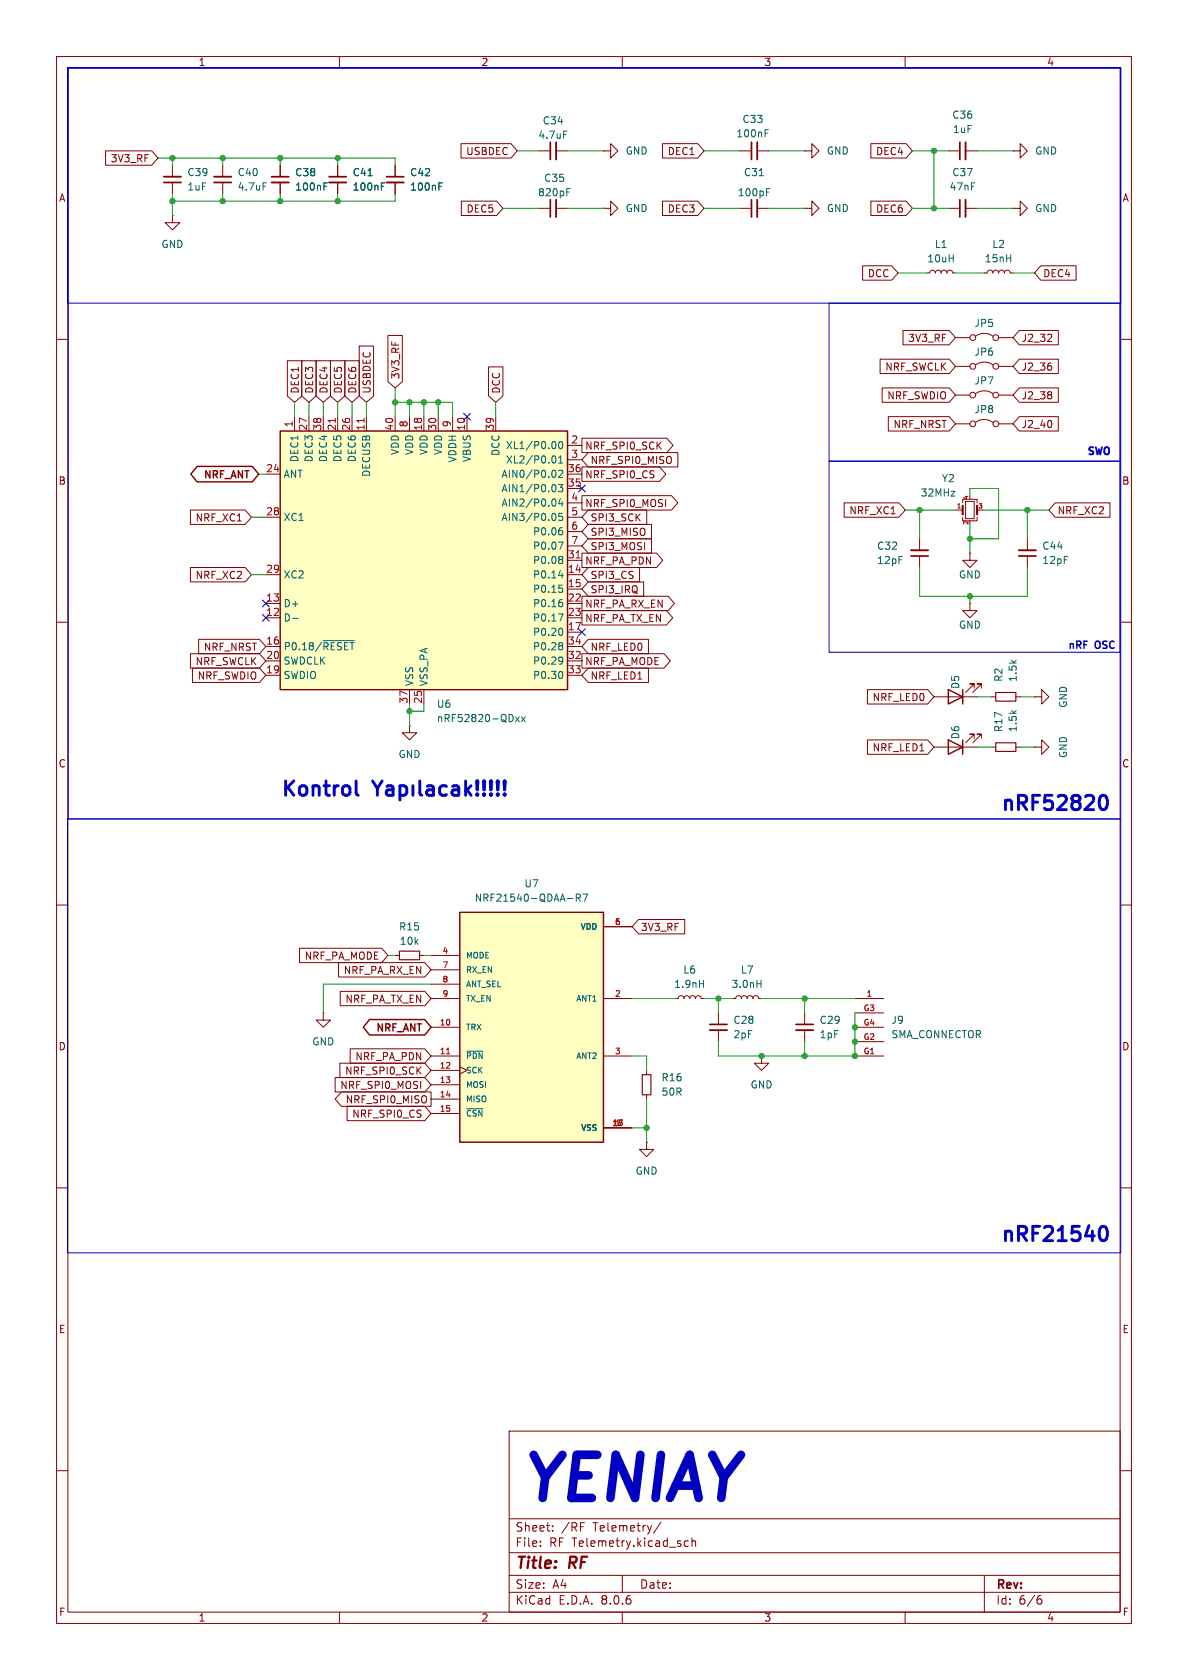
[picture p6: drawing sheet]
<svg xmlns="http://www.w3.org/2000/svg" width="210mm" height="297mm" viewBox="0 0 210 297" stroke-linecap="round" stroke-linejoin="round" font-family="sans-serif">
<g fill="none" stroke="#840000" stroke-width=".18">
<path d="M10 10h190v277h-190zM12 12h186v273h-186zM60 10v2M110 10v2M160 10v2M30.5 38.1v1.3h1.2l-1.2 1.2-1.3-1.2h1.3M30.5 38.1h.1M30.5 29.2v2M30.5 32.3v2M95.2 26.7h2.1M95.2 36.8h2.1M98.3 26.7h2"/>
<path d="M98.3 36.8h2M167.6 26.7h2.1M170.7 26.7h2M10 60h2M198 60h2M10 110h2M198 110h2M72.4 128.3v1.2h1.3l-1.3 1.3-1.3-1.3h1.3M72.4 128.3h.1M175.3 132.1h.7M179.6 132.1h.7M182.9 132.1h1.2v-1.3l1.3 1.3-1.3 1.3v-1.3"/>
<path d="M182.9 132.1h.1M10 160h2M198 160h2M134.6 186.7v1.3h1.3l-1.3 1.2-1.3-1.2h1.3M134.6 186.7h.1M10 210h2M198 210h2M10 260h2M90 253h108v32h-108zM198 260h2M90 278.5h108M90 274.5h108"/>
<path d="M90 268.5h108M95.5 273.2v.2M95.5 272.5v.1M110 278.5v3M121.7 272.5l-.4-.1-.3 .3v.4l.1 .2h.6M122.3 272.5l.2-.1 .4 .1 .1 .9M122.3 271.9v1.5M174 278.5v6.5M60 285v2M90 281.5h108M110 285v2M160 285v2"/>
<path d="M183.6 282.7h.3l.3 .2-.1 .5-.5 .2M184 282.1l-.4 .1"/>
</g>
<path d="M176 131.3h3.6v1.5h-3.6z" fill="none" stroke="#840000" stroke-width=".2"/>
<path d="M29 31.2h3M98.3 25.1v3.1M98.3 35.3v3.1M170.7 25.1v3.1" fill="none" stroke="#840000" stroke-width=".33"/>
<path d="M29 32.3h3M97.3 25.1v3.1M97.3 35.3v3.1M169.7 25.1v3.1" fill="none" stroke="#840000" stroke-width=".3"/>
<path d="M99.6 23.2h.6M100.2 33.9h.4M100.2 33.3h.6" fill="none" stroke="#006464" stroke-width=".18"/>
<path d="M49.5 76.2h50.8v45.7h-50.8z" fill="#ffffc2"/>
<path d="M49.5 76.2h50.8v45.7h-50.8z" fill="none" stroke="#840000" stroke-width=".25"/>
<g fill="none" stroke="#840000" stroke-width=".18">
<path d="M39.4 29.2v2M39.4 32.3v2M49.5 29.2v2M49.5 32.3v2M59.7 29.2v2M59.7 32.3v2M69.8 29.2v2M69.8 32.3v2M106.7 26.7h1.2v-1.3l1.3 1.3-1.3 1.2v-1.2M106.7 26.7h.1M106.7 36.8h1.2v-1.2l1.3 1.2-1.3 1.3v-1.3M106.7 36.8h.1"/>
<path d="M130.8 36.8h2M133.9 36.8h2M142.2 26.7h1.3v-1.3l1.3 1.3-1.3 1.2v-1.2M142.2 26.7h.1M142.2 36.8h1.3v-1.2l1.3 1.2-1.3 1.3v-1.3M142.2 36.8h.1M52.1 73.7v2.5M54.6 73.7v2.5M57.1 73.7v2.5M59.7 73.7v2.5M62.2 73.7v2.5M64.8 73.7v2.5"/>
<path d="M69.8 73.7v2.5M72.4 73.7v2.5M74.9 73.7v2.5M77.5 73.7v2.5M80 73.7v2.5M82.5 73.7v2.5M87.6 73.7v2.5M100.3 78.7h2.6M47 83.8h2.5M47 91.4h2.5M100.3 83.8h2.6M100.3 91.4h2.6"/>
<path d="M100.3 81.3h2.6M100.3 99.1h2.6M100.3 86.4h2.6M100.3 88.9h2.6M100.3 94h2.6M100.3 96.5h2.6M47 109.2h2.5M47 106.7h2.5M47 101.6h2.5M47 114.3h2.5M47 119.4h2.5M47 116.8h2.5"/>
<path d="M100.3 109.2h2.6M100.3 106.7h2.6M100.3 101.6h2.6M100.3 104.1h2.6M100.3 114.3h2.6M100.3 111.8h2.6M100.3 119.4h2.6M100.3 116.8h2.6M72.4 121.9v2.6M74.9 121.9v2.6M69.8 168.9h.8M74.2 168.9h.7"/>
</g>
<path d="M59.3 74v.7M64.4 74v.7M101.8 98.6h.8" fill="none" stroke="#a90000" stroke-width=".18"/>
<g fill="none" stroke="#006464" stroke-width=".18">
<path d="M46.5 32.3h.6M57.3 32.9h.4M57.3 32.3h.6M65.1 31.1h.7M67.4 32.9h.4M67.4 32.3h.6M77.6 32.9h.4M77.6 32.3h.6M134.2 31.1h.8M135.5 33.9h.4M135.5 33.3h.6M98.1 78.2l.2 .3-.2 .7"/>
<path d="M98.9 78.2l.2-.2a.68 .68 0 0 1 .4 .7 .68 .68 0 0 1-.4 .6l-.2-.1-.1-.4zM97.8 80.6a.68 .68 0 0 1 .5 .6 .68 .68 0 0 1-.5 .7M98.1 83.2l.2 .4-.2 .7M98.1 90.8l.2 .4-.2 .8M98.1 85.8l.2 .4-.2 .6M98.1 88.3l.2 .4-.2 .7M98.7 85.7h.8l-.4 .5 .3 .1v.5l-.2 .1-.5-.1M98.7 95.8h.8l-.5 1.3M98.8 83.3l.4-.2 .3 .4-.8 .9h.8M98.8 81.9h.7M98.8 81l.3-.4v1.3M99.1 88.1l-.3 1h.7"/>
<path d="M99.1 93.3h.3M99.2 93.8l.3 .2v.3l-.3 .3M99.2 98.4l.3 .2-.3 .3 .3 .3v.2l-.3 .2M99.4 88.6v.9M99.4 90.7h-.6v.7l.1-.2 .5 .1 .1 .2-.1 .4-.2 .1-.4-.1M51.7 109.3h1M57.1 113.3h5.5M98.7 108.5h.8l-.5 1.3M98.8 101.8h.7M98.8 103.4h.6M99.1 106h.3M99.2 111.1a.79 .79 0 0 1 0 1.2"/>
<path d="M99.2 118.7a.79 .79 0 0 1 0 1.3M99.2 103.9l.3 .3v.3l-.3 .2M99.2 106.5l.3 .2v.3l-.3 .3M99.2 113.6l.3 .3-.3 .3 .3 .2v.2l-.3 .3M99.2 116.1l.2 .2a1.03 1.03 0 0 1-.2 1.1M99.4 101.3v.9M99.5 116.7l-.3 .2M91.1 126.7l.7 .9M91.8 126.7l-.7 .9M92.2 126.7l.6 .9M92.8 126.7l-.6 .9"/>
</g>
<path d="M37.8 31.2h3.1M48 32.3h3.1M58.2 32.3h3M68.3 32.3h3.1M133.9 35.3v3.1" fill="none" stroke="#840000" stroke-width=".33"/>
<path d="M37.8 32.3h3.1M48 31.2h3.1M58.2 31.2h3M68.3 31.2h3.1M132.8 35.3v3.1" fill="none" stroke="#840000" stroke-width=".3"/>
<path d="M70.6 168.1h3.6v1.6h-3.6z" fill="none" stroke="#840000" stroke-width=".2"/>
<path d="M81.3 161.3h25.4v40.6h-25.4z" fill="#ffffc2"/>
<path d="M34.9 82.5h9.7l1.1 1.3-1.1 1.4h-9.7l-1.2-1.4zM167.6 121.9l2.6 1.3-2.6 1.3zM167.6 130.8l2.6 1.3-2.6 1.3zM170.2 121.9v2.6M170.2 130.8v2.6M81.3 161.3h25.4v40.6h-25.4zM65.3 180.2h9.8l1.1 1.4-1.1 1.4h-9.8l-1.1-1.4z" fill="none" stroke="#840000" stroke-width=".25"/>
<g fill="none" stroke="#840000" stroke-width=".18">
<path d="M18.7 26.7h8.1l1.1 1.2-1.1 1.3h-8.1zM49.5 29.2v2M49.5 32.3v2M59.7 29.2v2M59.7 32.3v2M69.8 29.2v2M69.8 32.3v2M81.5 25.4h8.8l1.1 1.3-1.1 1.2h-8.8zM81.6 35.6h6.2l1.1 1.2-1.1 1.3h-6.2zM117.1 25.4h6.2l1.2 1.3-1.2 1.2h-6.2zM117.1 35.6h6.2l1.2 1.2-1.2 1.3h-6.2zM130.8 26.7h2"/>
<path d="M133.9 26.7h2M153.9 25.4h6.3l1.1 1.3-1.1 1.2h-6.3zM153.9 35.6h6.3l1.1 1.2-1.1 1.3h-6.3zM167.6 36.8h2.1M170.7 36.8h2M179.1 36.8h1.2v-1.2l1.3 1.2-1.3 1.3v-1.3M179.1 36.8h.1M179.1 26.7h1.2v-1.3l1.3 1.3-1.3 1.2v-1.2M179.1 26.7h.1M68.6 59.3h2.5v8.2l-1.3 1.1-1.2-1.1zM152.5 47h5.1l1.1 1.3-1.1 1.2h-5.1zM159.6 58.4h8.2l1.1 1.3-1.1 1.3h-8.2z"/>
<path d="M163.8 48.3h.5l.2-.4 .3-.1 .4 .1 .2 .4 .1-.4 .4-.1 .3 .1 .2 .4 .1-.4 .4-.1 .3 .1 .2 .4 .1-.4 .4-.1 .4 .1 .1 .4h.5M168.9 59.7h2.5M172.5 59.4a2.54 2.54 0 0 1 3 0M174 48.3h.5l.1-.4 .4-.1 .4 .1 .1 .4 .2-.4 .3-.1 .4 .1 .1 .4 .2-.4 .3-.1 .4 .1 .1 .4 .2-.4 .4-.1 .3 .1 .2 .4h.5M176.5 59.7h2.6M180.2 58.4h6.9v2.6h-6.9l-1.1-1.3zM184 47h6.2v2.5h-6.2l-1.1-1.2zM185.8 59.2l.1 .1v.3l-.8 .8h.8M50.8 63.8h2.5v6.2l-1.2 1.1-1.3-1.1zM53.3 63.8h2.6v6.2l-1.3 1.1-1.3-1.1zM55.9 63.8h2.5v6.2l-1.3 1.1-1.2-1.1zM58.4 63.8h2.6v6.2l-1.3 1.1-1.3-1.1z"/>
<path d="M61 63.8h2.5v6.2l-1.3 1.1-1.2-1.1zM63.5 61.2h2.5v8.8l-1.2 1.1-1.3-1.1zM86.4 64.9h2.5v5.1l-1.3 1.1-1.2-1.1zM102.9 77.5h15l1.1 1.2-1.1 1.3h-15zM155.6 63.5h12.2l1.1 1.3-1.1 1.2h-12.2zM155.9 68.6h11.9l1.1 1.3-1.1 1.2h-11.9zM157 73.7h10.8l1.1 1.2-1.1 1.3h-10.8zM168.9 69.9h2.5M168.9 74.9h2.5M168.9 64.8h2.5M172.5 69.6a2.54 2.54 0 0 1 3 0M172.5 74.7a2.54 2.54 0 0 1 3 0"/>
<path d="M172.5 64.5a2.54 2.54 0 0 1 3 0M176.5 69.9h2.6M176.5 74.9h2.6M176.5 64.8h2.6M180.2 63.5h6.9v2.5h-6.9l-1.1-1.2zM180.2 68.6h6.9v2.5h-6.9l-1.1-1.2zM180.2 73.7h6.9v2.5h-6.9l-1.1-1.3zM185.9 64.8v.5M185.9 69.4v.3M185.9 69.9v.5M185.9 74.6v.8M33.7 90.2h9.6l1.1 1.2-1.1 1.3h-9.6z"/>
<path d="M102.9 87.6h15.8l1.1 1.3-1.1 1.3h-15.8zM102.9 97.8h13.2l1.1 1.3-1.1 1.2h-13.2zM102.9 82.5h13.7l1.1 1.3-1.1 1.3h-13.7zM104 80h15.8v2.6h-15.8l-1.1-1.3zM104 92.7h11.2v2.6h-11.2l-1.1-1.3zM104 95.2h11.2v2.6h-11.2l-1.1-1.3zM104 90.2h10.3v2.5h-10.3l-1.1-1.3zM149.2 88.9h9.7l1.1 1.3-1.1 1.2h-9.7zM162.6 95.3v2M162.6 98.3v2M168.9 90.2h1.3M170.2 91.4v.7h2.5v-.7"/>
<path d="M170.2 88.9v-.6h2.5v.6M170.7 88.6h1.5v3.1h-1.5zM171.4 97.8v1.3h1.3l-1.3 1.2-1.2-1.2h1.2M171.4 97.8h.1M172.7 90.2h1.3M181.6 95.3v2M181.6 98.3v2M186.5 88.9h9.7v2.5h-9.7l-1.1-1.2zM33.7 115.6h12.2l1.1 1.2-1.1 1.3h-12.2zM33.7 100.3h9.6l1.1 1.3-1.1 1.3h-9.6zM34 118.1h11.9l1.1 1.3-1.1 1.3h-11.9zM35.1 113h10.8l1.1 1.3-1.1 1.3h-10.8z"/>
<path d="M102.9 115.6h14.5l1.1 1.2-1.1 1.3h-14.5zM102.9 105.4h15.2l1.1 1.3-1.1 1.3h-15.2zM102.9 107.9h14.9l1.1 1.3-1.1 1.3h-14.9zM104 118.1h10.6v2.6h-10.6l-1.1-1.3zM104 100.3h9.1v2.6h-9.1l-1.1-1.3zM104 113h10.6v2.6h-10.6l-1.1-1.3zM104 102.9h9.8v2.5h-9.8l-1.1-1.3zM171.4 106.7v1.3h1.3l-1.3 1.2-1.2-1.2h1.2M171.4 106.7h.1M153.3 121.9h10.7l1.1 1.3-1.1 1.3h-10.7zM153.3 130.8h10.7l1.1 1.3-1.1 1.3h-10.7zM165.1 123.2h7.6"/>
<path d="M165.1 132.1h7.6M172.2 121.7v-.8h-.8h.8l-1.5 1.5M172.2 130.6v-.8h-.8h.8l-1.5 1.5M173.5 121.7v-.8h-.8h.8l-1.5 1.5M173.5 130.6v-.8h-.8h.8l-1.5 1.5M175.3 123.2h.7M179.6 123.2h.7M182.9 123.2h1.2v-1.3l1.3 1.3-1.3 1.3v-1.3M182.9 123.2h.1M53 167.6h14.5l1.1 1.3-1.1 1.3h-14.5zM57.1 179.1v1.2h1.3l-1.3 1.3-1.2-1.3h1.2M57.1 179.1h.1"/>
<path d="M59.8 170.2h15.3l1.1 1.3-1.1 1.2h-15.3zM60.1 175.3h15l1.1 1.2-1.1 1.3h-15zM76.2 176.5h5.1M76.2 168.9h5.1M76.2 171.5h5.1M76.2 174h5.1M106.7 176.5h5.1M106.7 163.8h5.1M112.9 162.6h8.1v2.5h-8.1l-1.1-1.3zM119.4 176.5h.5l.1-.3 .4-.2 .4 .2 .1 .3 .2-.3 .3-.2 .4 .2 .1 .3 .2-.3 .3-.2 .4 .2 .1 .3 .2-.3 .3-.2 .4 .2 .2 .3h.5M127 179.1v2M129.5 176.5h.5l.2-.3 .4-.2 .3 .2 .2 .3 .1-.3 .4-.2 .3 .2 .2 .3 .1-.3 .4-.2 .3 .2 .2 .3 .1-.3 .4-.2 .4 .2 .1 .3h.5"/>
<path d="M142.2 179.1v2M151.1 176.5h5.1M151.1 179.1h5.1M59.2 190.5h15.9l1.1 1.3-1.1 1.2h-15.9zM60.1 188h15l1.1 1.2-1.1 1.3h-15zM60.4 193h15.8v2.6h-15.8l-1.2-1.3zM61.4 195.6h13.7l1.1 1.3-1.1 1.2h-13.7zM61.9 185.4h13.2l1.1 1.3-1.1 1.3h-13.2zM76.2 181.6h5.1M76.2 186.7h5.1M76.2 189.2h5.1M76.2 191.8h5.1"/>
<path d="M76.2 194.3h5.1M76.2 196.9h5.1M81.3 188.6l1.2 .6-1.2 .7M106.7 199.4h5.1M106.7 186.7h5.1M114.3 189.2v.8M114.3 193.5v.8M127 182.1v2.1M142.2 182.1v2.1M151.1 181.6h5.1M151.1 186.7h5.1M151.1 184.2h5.1"/>
<path d="M114.3 201.9v1.3h1.3l-1.3 1.3-1.3-1.3h1.3M114.3 201.9h.1"/>
<circle cx="172" cy="59.7" r=".51"/>
<circle cx="176" cy="59.7" r=".51"/>
<circle cx="172" cy="69.9" r=".51"/>
<circle cx="172" cy="64.8" r=".51"/>
<circle cx="172" cy="74.9" r=".51"/>
<circle cx="176" cy="69.9" r=".51"/>
<circle cx="176" cy="64.8" r=".51"/>
<circle cx="176" cy="74.9" r=".51"/>
</g>
<g fill="none" stroke="#006464" stroke-width=".18">
<path d="M57.3 32.9h.4M57.3 32.3h.6M65.1 31.1h.7M67.4 32.9h.4M67.4 32.3h.6M77.6 32.9h.4M77.6 32.3h.6M135.2 23.5h.5M135.2 22.9h.6M101.9 158.7h.6l.1-.2-.1-.3-.6-.1v1.2M102.2 158.7l.4 .6M103 158.1h.9l-.6 1.2"/>
<path d="M123.6 173.9h.8M124.4 173.3v1.3M133.8 173.9h.7M134.5 173.3v1.3M82.5 185.9h2.9M82.5 196h2.8"/>
</g>
<path d="M78.9 186.3h.6" fill="none" stroke="#a90000" stroke-width=".18"/>
<path d="M133.9 25.1v3.1M170.7 35.3v3.1M161 97.3h3.1M180.1 97.3h3M125.5 182.1h3M140.7 182.1h3.1" fill="none" stroke="#840000" stroke-width=".33"/>
<path d="M132.8 25.1v3.1M169.7 35.3v3.1M161 98.3h3.1M180.1 98.3h3M125.5 181.1h3M140.7 181.1h3.1" fill="none" stroke="#840000" stroke-width=".3"/>
<path d="M170.2 89.4v1.5M172.7 89.4v1.5" fill="none" stroke="#840000" stroke-width=".38"/>
<path d="M176 122.4h3.6v1.6h-3.6zM113.5 190h1.6v3.5h-1.6z" fill="none" stroke="#840000" stroke-width=".2"/>
<g fill="none" stroke="#0000c2" stroke-width=".51">
<path d="M63 138.1v2.1l.3 .4M65.9 138.1l.8 1.3M66.7 139.4v1.2M67.6 138.1l-.9 1.3M68.4 139l.2-.1 .8 .1 .1 .3v1.3M69.5 139.5l-.9 .1a.5 .5 0 0 0-.3 .5 .5 .5 0 0 0 .3 .5l.9-.1M70.7 139l.7-.1 .5 .5v.7l-.2 .4-.3 .1-.7-.1M70.7 138.9v2.5M73 138.9v1.7M74.2 138.1v2.1l.4 .4M75.5 139l.3-.1 .7 .1 .1 .3v1.3M76.6 139.5l-.8 .1a.5 .5 0 0 0-.4 .5 .5 .5 0 0 0 .4 .5l.8-.1"/>
<path d="M78.9 139l-.7-.1-.5 .5v.7l.3 .4 .2 .1 .7-.1M80 139l.3-.1 .7 .1 .1 .3v1.3M81.1 139.5l-.8 .1a.5 .5 0 0 0-.4 .5 .5 .5 0 0 0 .4 .5l.8-.1M82.3 138.1v2.5M82.5 139.6l.8 1M83.3 138.9l-1 1M84.4 138.1v1.5M84.4 138.1l-.2 .1 .2 1.4M84.4 138.1l.1 .1-.1 1.4M85.6 138.1v1.5M85.6 138.1l-.1 .1 .1 1.4M85.6 138.1l.1 .1-.1 1.4"/>
<path d="M86.8 138.1v1.5M86.8 138.1l-.1 .1 .1 1.4M86.8 138.1l.1 .1-.1 1.4M88 138.1v1.5M88 138.1l-.1 .1 .1 1.4M88 138.1l.1 .1-.1 1.4M89.2 138.1v1.5M89.2 138.1l-.1 .1 .1 1.4M89.2 138.1l.1 .1-.1 1.4M84.4 140.4l.1 .1-.1 .1M84.4 140.4l-.2 .1 .2 .1M84.4 140.4v.2"/>
<path d="M85.6 140.4l.1 .1-.1 .1M85.6 140.4l-.1 .1 .1 .1M85.6 140.4v.2M86.8 140.4l.1 .1-.1 .1M86.8 140.4l-.1 .1 .1 .1M86.8 140.4v.2M88 140.4l.1 .1-.1 .1M88 140.4l-.1 .1 .1 .1M88 140.4v.2M89.2 140.4l.1 .1-.1 .1M89.2 140.4l-.1 .1 .1 .1M89.2 140.4v.2"/>
<path d="M194.4 141.1a.62 .62 0 0 1 .6-.5 .62 .62 0 0 1 .6 .5 1.49 1.49 0 0 1-.4 2 .65 .65 0 0 1-.8-.4M194.4 217.3a.62 .62 0 0 1 .6-.5 .62 .62 0 0 1 .6 .5 1.49 1.49 0 0 1-.4 2 .65 .65 0 0 1-.8-.4"/>
</g>
<path d="M11.9 11.9h186.2v41.7h-186.2zM12.1 12.1h186v132.7h-186zM146.6 53.6h51.4v27.9h-51.4zM146.6 81.5h51.4v33.8h-51.4zM11.9 144.8h186.2v76.7h-186.2z" fill="none" stroke="#0000c2" stroke-width=".18"/>
<g fill="none" stroke="#009600" stroke-width=".18">
<path d="M27.9 27.9h41.9v1.3M30.5 27.9v1.3M30.5 34.3v3.8M39.4 27.9v1.3M39.4 34.3v1.3M49.5 27.9v1.3M49.5 34.3v1.3M59.7 27.9v1.3M59.7 34.3v1.3M69.8 34.3v1.3h-39.3M88.9 36.8h6.3M91.4 26.7h3.8"/>
<path d="M100.3 26.7h6.4M100.3 36.8h6.4M124.5 26.7h6.3M124.5 36.8h6.3M135.9 26.7h6.3M135.9 36.8h6.3M161.3 26.7h6.3M161.3 36.8h6.3M165.1 26.7v10.1M172.7 26.7h6.4M172.7 36.8h6.4M158.7 48.3h5.1"/>
<path d="M168.9 48.3h5.1M179.1 48.3h3.8M52.1 71.1v2.6M54.6 71.1v2.6M57.1 71.1v2.6M59.7 71.1v2.6M62.2 71.1v2.6M64.8 71.1v2.6M69.8 68.6v5.1M69.8 71.1h10.2v2.6M72.4 71.1v2.6M74.9 71.1v2.6"/>
<path d="M77.5 71.1v2.6M87.6 71.1v2.6M44.4 91.4h2.6M45.7 83.8h1.3M160 90.2h8.9M162.6 90.2v5.1M171.4 87.6v-1.2h5.1v8.9h-5.1M171.4 92.7v5.1M174 90.2h11.4M181.6 90.2v5.1M44.4 101.6h2.6M162.6 100.3v5.1h19v-5.1"/>
<path d="M171.4 105.4v1.3M72.4 124.5v3.8M74.9 124.5v1.2h-2.5M172.7 123.2h2.6M172.7 132.1h2.6M180.3 123.2h2.6M180.3 132.1h2.6M68.6 168.9h1.2M74.9 168.9h1.3M76.2 174h-19.1v5.1M111.8 176.5h7.6M124.5 176.5h5"/>
<path d="M127 176.5v2.6M134.6 176.5h16.5M142.2 176.5v2.6M151.1 179.1v7.6h-24.1v-2.5M111.8 186.7h2.5v2.5M111.8 199.4h2.5M114.3 194.3v7.6M142.2 184.2v2.5"/>
</g>
<path d="M81.9 73.1l1.3 1.2M83.2 73.1l-1.3 1.2M102.3 85.8l1.2 1.2M103.5 85.8l-1.2 1.2M46.4 106.1l1.2 1.2M46.4 108.6l1.2 1.2M47.6 106.1l-1.2 1.2M47.6 108.6l-1.2 1.2M102.3 111.2l1.2 1.2M103.5 111.2l-1.2 1.2" fill="none" stroke="#000084" stroke-width=".18"/>
<g fill="#009600" stroke="#009600" stroke-width=".18">
<circle cx="49.5" cy="27.9" r=".46"/>
<circle cx="49.5" cy="35.6" r=".46"/>
<circle cx="59.7" cy="35.6" r=".46"/>
<circle cx="39.4" cy="35.6" r=".46"/>
<circle cx="39.4" cy="27.9" r=".46"/>
<circle cx="69.8" cy="71.1" r=".46"/>
<circle cx="59.7" cy="27.9" r=".46"/>
<circle cx="30.5" cy="27.9" r=".46"/>
<circle cx="30.5" cy="35.6" r=".46"/>
<circle cx="74.9" cy="71.1" r=".46"/>
<circle cx="77.5" cy="71.1" r=".46"/>
<circle cx="72.4" cy="71.1" r=".46"/>
<circle cx="165.1" cy="26.7" r=".46"/>
<circle cx="165.1" cy="36.8" r=".46"/>
<circle cx="162.6" cy="90.2" r=".46"/>
<circle cx="171.4" cy="95.3" r=".46"/>
<circle cx="181.6" cy="90.2" r=".46"/>
<circle cx="171.4" cy="105.4" r=".46"/>
<circle cx="151.1" cy="186.7" r=".46"/>
<circle cx="151.1" cy="184.2" r=".46"/>
<circle cx="151.1" cy="181.6" r=".46"/>
<circle cx="142.2" cy="176.5" r=".46"/>
<circle cx="127" cy="176.5" r=".46"/>
<circle cx="134.6" cy="186.7" r=".46"/>
<circle cx="142.2" cy="186.7" r=".46"/>
<circle cx="72.4" cy="125.7" r=".46"/>
<circle cx="114.3" cy="199.4" r=".46"/>
</g>
<text font-size="10.6" fill="#0000c2" x="91.2" y="267.5">YENIAY</text>
<g font-size="3.5" fill="#0000c2">
<text x="49.4" y="141.5">Kontrol</text>
<text x="176.6" y="144">nRF52820</text>
<text x="176.6" y="220.2">nRF21540</text>
</g>
<g font-size="2.8" fill="#840000">
<text x="91" y="277.9">Title:</text>
<text x="100.7" y="277.9">RF</text>
</g>
<g font-size="2.1" fill="#840000">
<text x="91" y="273.7">File:</text>
<text x="91" y="271">Sheet:</text>
<text x="97.1" y="273.7">RF Telemetry.kicad_sch</text>
<text x="99.2" y="271">/RF</text>
<text x="104.9" y="271">Telemetry/</text>
<text x="91" y="281.1">Size:</text>
<text x="97.7" y="281.1">A4</text>
<text x="113" y="281.1">Date:</text>
<text x="176" y="281.3">Rev:</text>
<text x="91" y="283.9">KiCad</text>
<text x="98.7" y="283.9">E.D.A.</text>
<text x="106.3" y="283.9">8.0.6</text>
<text x="176" y="283.9">Id:</text>
<text x="180.1" y="283.9">6/6</text>
</g>
<g font-size="1.8" fill="#840000">
<text x="35" y="11.9">1</text>
<text x="85" y="11.9">2</text>
<text x="135" y="11.9">3</text>
<text x="185" y="11.9">4</text>
<text x="19.5" y="28.9">3V3_RF</text>
<text x="82.3" y="27.6">USBDEC</text>
<text x="117.9" y="27.6">DEC1</text>
<text x="154.8" y="27.6">DEC4</text>
<text x="10.3" y="35.9">A</text>
<text x="198.4" y="35.9">A</text>
<text x="82.4" y="37.8">DEC5</text>
<text x="117.9" y="37.8">DEC3</text>
<text x="154.8" y="37.8">DEC6</text>
<text x="153.3" y="49.2">DCC</text>
<text x="184.3" y="49.2">DEC4</text>
<text x="156.4" y="65.7">NRF_SWCLK</text>
<text x="160.4" y="60.6">3V3_RF</text>
<text x="180.5" y="60.6">J2_32</text>
<text x="180.5" y="65.7">J2_36</text>
<text x="53" y="69.7" transform="rotate(-90 53 69.7)">DEC1</text>
<text x="55.6" y="69.7" transform="rotate(-90 55.6 69.7)">DEC3</text>
<text x="58.1" y="69.7" transform="rotate(-90 58.1 69.7)">DEC4</text>
<text x="60.6" y="69.7" transform="rotate(-90 60.6 69.7)">DEC5</text>
<text x="63.2" y="69.7" transform="rotate(-90 63.2 69.7)">DEC6</text>
<text x="65.7" y="69.7" transform="rotate(-90 65.7 69.7)">USBDEC</text>
<text x="70.8" y="67.2" transform="rotate(-90 70.8 67.2)">3V3_RF</text>
<text x="88.6" y="69.7" transform="rotate(-90 88.6 69.7)">DCC</text>
<text x="156.8" y="70.8">NRF_SWDIO</text>
<text x="180.5" y="70.8">J2_38</text>
<text x="157.8" y="75.9">NRF_NRST</text>
<text x="180.5" y="75.9">J2_40</text>
<text x="103.3" y="79.7">NRF_SPI0_SCK</text>
<text x="104.3" y="82.2">NRF_SPI0_MISO</text>
<text x="10.3" y="85.9">B</text>
<text x="35.7" y="84.9">NRF_ANT</text>
<text x="103.3" y="89.9">NRF_SPI0_MOSI</text>
<text x="103.3" y="84.8">NRF_SPI0_CS</text>
<text x="198.3" y="85.9">B</text>
<text x="34.5" y="92.4">NRF_XC1</text>
<text x="104.3" y="94.9">SPI3_MISO</text>
<text x="104.3" y="92.4">SPI3_SCK</text>
<text x="150" y="91.1">NRF_XC1</text>
<text x="186.8" y="91.1">NRF_XC2</text>
<text x="103.3" y="100">NRF_PA_PDN</text>
<text x="104.3" y="97.5">SPI3_MOSI</text>
<text x="34.5" y="102.6">NRF_XC2</text>
<text x="103.3" y="107.6">NRF_PA_RX_EN</text>
<text x="104.3" y="102.6">SPI3_CS</text>
<text x="104.3" y="105.1">SPI3_IRQ</text>
<text x="103.3" y="110.2">NRF_PA_TX_EN</text>
<text x="34.5" y="117.8">NRF_SWCLK</text>
<text x="35.9" y="115.3">NRF_NRST</text>
<text x="103.3" y="117.8">NRF_PA_MODE</text>
<text x="104.3" y="115.3">NRF_LED0</text>
<text x="34.8" y="120.3">NRF_SWDIO</text>
<text x="104.3" y="120.3">NRF_LED1</text>
<text x="154.2" y="124.1">NRF_LED0</text>
<text x="10.3" y="135.9">C</text>
<text x="154.2" y="133">NRF_LED1</text>
<text x="198.3" y="135.9">C</text>
<text x="113.2" y="164.8">3V3_RF</text>
<text x="53.8" y="169.9">NRF_PA_MODE</text>
<text x="60.7" y="172.4">NRF_PA_RX_EN</text>
<text x="61" y="177.5">NRF_PA_TX_EN</text>
<text x="10.3" y="185.9">D</text>
<text x="66.2" y="182.7">NRF_ANT</text>
<text x="198.3" y="185.9">D</text>
<text x="60.9" y="190.2">NRF_SPI0_SCK</text>
<text x="62.7" y="187.6">NRF_PA_PDN</text>
<text x="60.1" y="192.7">NRF_SPI0_MOSI</text>
<text x="61" y="195.3">NRF_SPI0_MISO</text>
<text x="62.2" y="197.8">NRF_SPI0_CS</text>
<text x="10.3" y="235.9">E</text>
<text x="198.3" y="235.9">E</text>
<text x="10.3" y="285.9">F</text>
<text x="35" y="286.9">1</text>
<text x="85" y="286.9">2</text>
<text x="135" y="286.9">3</text>
<text x="185" y="286.9">4</text>
<text x="198.4" y="285.9">F</text>
</g>
<g font-size="1.8" fill="#006464">
<text x="95.8" y="22.2">C34</text>
<text x="131.1" y="21.9">C33</text>
<text x="168.2" y="21.2">C36</text>
<text x="168.4" y="23.7">1uF</text>
<text x="95.1" y="24.7">4.7uF</text>
<text x="110.5" y="27.5">GND</text>
<text x="130.1" y="24.5">100nF</text>
<text x="146.1" y="27.5">GND</text>
<text x="182.9" y="27.5">GND</text>
<text x="33" y="33.9">1uF</text>
<text x="33" y="31.3">C39</text>
<text x="41.9" y="31.3">C40</text>
<text x="41.9" y="33.9">4.7uF</text>
<text x="52.1" y="33.9">100nF</text>
<text x="52.1" y="31.3">C38</text>
<text x="62.2" y="33.9">100nF</text>
<text x="62.2" y="31.3">C41</text>
<text x="72.4" y="33.9">100nF</text>
<text x="72.4" y="31.3">C42</text>
<text x="95" y="34.9">820pF</text>
<text x="96.1" y="32.4">C35</text>
<text x="130.3" y="34.9">100pF</text>
<text x="131.4" y="31.3">C31</text>
<text x="167.8" y="33.9">47nF</text>
<text x="168.2" y="31.3">C37</text>
<text x="110.5" y="37.7">GND</text>
<text x="146.1" y="37.7">GND</text>
<text x="182.9" y="37.7">GND</text>
<text x="28.4" y="44">GND</text>
<text x="163.8" y="46.6">10uH</text>
<text x="165.1" y="44">L1</text>
<text x="174" y="46.6">15nH</text>
<text x="175.3" y="44">L2</text>
<text x="172.2" y="58">JP5</text>
<text x="172.2" y="63.1">JP6</text>
<text x="172.2" y="68.2">JP7</text>
<text x="172.2" y="73.3">JP8</text>
<text x="52.9" y="81.8" transform="rotate(-90 52.9 81.8)">DEC1</text>
<text x="55.5" y="81.8" transform="rotate(-90 55.5 81.8)">DEC3</text>
<text x="58" y="81.8" transform="rotate(-90 58 81.8)">DEC4</text>
<text x="60.6" y="81.8" transform="rotate(-90 60.6 81.8)">DEC5</text>
<text x="63.1" y="81.8" transform="rotate(-90 63.1 81.8)">DEC6</text>
<text x="70.7" y="80.5" transform="rotate(-90 70.7 80.5)">VDD</text>
<text x="73.3" y="80.5" transform="rotate(-90 73.3 80.5)">VDD</text>
<text x="75.8" y="80.5" transform="rotate(-90 75.8 80.5)">VDD</text>
<text x="78.3" y="80.5" transform="rotate(-90 78.3 80.5)">VDD</text>
<text x="80.9" y="81.9" transform="rotate(-90 80.9 81.9)">VDDH</text>
<text x="83.4" y="81.8" transform="rotate(-90 83.4 81.8)">VBUS</text>
<text x="88.5" y="80.7" transform="rotate(-90 88.5 80.7)">DCC</text>
<text x="89.3" y="79.6">XL1/P0.00</text>
<text x="89.3" y="82.1">XL2/P0.01</text>
<text x="50" y="84.7">ANT</text>
<text x="65.6" y="84.4" transform="rotate(-90 65.6 84.4)">DECUSB</text>
<text x="88.6" y="87.2">AIN1/P0.03</text>
<text x="88.6" y="84.7">AIN0/P0.02</text>
<text x="88.6" y="89.8">AIN2/P0.04</text>
<text x="162.6" y="88">32MHz</text>
<text x="166.4" y="85.4">Y2</text>
<text x="50" y="92.3">XC1</text>
<text x="88.6" y="92.3">AIN3/P0.05</text>
<text x="94.1" y="94.8">P0.06</text>
<text x="94.1" y="99.9">P0.08</text>
<text x="94.1" y="97.4">P0.07</text>
<text x="154.9" y="97.4">C32</text>
<text x="154.9" y="99.9">12pF</text>
<text x="184.2" y="97.4">C44</text>
<text x="184.2" y="99.9">12pF</text>
<text x="50" y="107.5">D+</text>
<text x="50" y="102.5">XC2</text>
<text x="94.1" y="102.5">P0.14</text>
<text x="94.1" y="105">P0.15</text>
<text x="94.1" y="107.5">P0.16</text>
<text x="169.4" y="102.5">GND</text>
<text x="50" y="110.1">D-</text>
<text x="94.1" y="112.6">P0.20</text>
<text x="94.1" y="110.1">P0.17</text>
<text x="169.4" y="111.4">GND</text>
<text x="50" y="115.2">P0.18/~{RESET}</text>
<text x="50" y="117.7">SWDCLK</text>
<text x="94.1" y="117.7">P0.29</text>
<text x="94.1" y="115.2">P0.28</text>
<text x="50" y="120.2">SWDIO</text>
<text x="73.3" y="121.4" transform="rotate(-90 73.3 121.4)">VSS</text>
<text x="75.8" y="121.4" transform="rotate(-90 75.8 121.4)">VSS_PA</text>
<text x="77.1" y="125.3">U6</text>
<text x="94.1" y="120.2">P0.30</text>
<text x="169.8" y="121.9" transform="rotate(-90 169.8 121.9)">D5</text>
<text x="177.4" y="120.6" transform="rotate(-90 177.4 120.6)">R2</text>
<text x="179.9" y="120.6" transform="rotate(-90 179.9 120.6)">1.5k</text>
<text x="188.8" y="125.2" transform="rotate(-90 188.8 125.2)">GND</text>
<text x="77.1" y="127.9">nRF52820-QDxx</text>
<text x="169.8" y="130.8" transform="rotate(-90 169.8 130.8)">D6</text>
<text x="177.4" y="129.5" transform="rotate(-90 177.4 129.5)">R17</text>
<text x="179.9" y="129.5" transform="rotate(-90 179.9 129.5)">1.5k</text>
<text x="70.4" y="134.2">GND</text>
<text x="188.8" y="134.1" transform="rotate(-90 188.8 134.1)">GND</text>
<text x="83.8" y="159.6">NRF21540-QDAA-R7</text>
<text x="92.6" y="157.1">U7</text>
<text x="70.4" y="164.7">R15</text>
<text x="70.6" y="167.2">10k</text>
<text x="120.7" y="172.3">L6</text>
<text x="130.9" y="172.3">L7</text>
<text x="119.1" y="174.9">1.9nH</text>
<text x="129.2" y="174.9">3.0nH</text>
<text x="55.1" y="185">GND</text>
<text x="129.5" y="183.7">2pF</text>
<text x="129.5" y="181.2">C28</text>
<text x="144.8" y="183.7">1pF</text>
<text x="144.8" y="181.2">C29</text>
<text x="157.5" y="181.2">J9</text>
<text x="157.5" y="183.7">SMA_CONNECTOR</text>
<text x="116.8" y="191.4">R16</text>
<text x="116.8" y="193.9">50R</text>
<text x="132.6" y="192.6">GND</text>
<text x="112.3" y="207.9">GND</text>
</g>
<g font-size="1.8" fill="#a90000">
<text x="51.8" y="75.6" transform="rotate(-90 51.8 75.6)">1</text>
<text x="54.4" y="76.2" transform="rotate(-90 54.4 76.2)">27</text>
<text x="56.9" y="76.2" transform="rotate(-90 56.9 76.2)">38</text>
<text x="59.4" y="76.2" transform="rotate(-90 59.4 76.2)">21</text>
<text x="62" y="76.2" transform="rotate(-90 62 76.2)">26</text>
<text x="64.5" y="76.2" transform="rotate(-90 64.5 76.2)">11</text>
<text x="69.6" y="76.2" transform="rotate(-90 69.6 76.2)">40</text>
<text x="72.1" y="75.6" transform="rotate(-90 72.1 75.6)">8</text>
<text x="74.7" y="76.2" transform="rotate(-90 74.7 76.2)">18</text>
<text x="77.2" y="76.2" transform="rotate(-90 77.2 76.2)">30</text>
<text x="79.8" y="75.6" transform="rotate(-90 79.8 75.6)">9</text>
<text x="82.3" y="76.2" transform="rotate(-90 82.3 76.2)">10</text>
<text x="87.4" y="76.2" transform="rotate(-90 87.4 76.2)">39</text>
<text x="46.9" y="83.6">24</text>
<text x="100.3" y="83.6">36</text>
<text x="100.9" y="78.5">2</text>
<text x="100.9" y="81">3</text>
<text x="100.3" y="86.1">35</text>
<text x="100.9" y="88.6">4</text>
<text x="46.9" y="91.2">28</text>
<text x="100.9" y="91.2">5</text>
<text x="100.9" y="93.7">6</text>
<text x="46.9" y="101.3">29</text>
<text x="100.3" y="101.3">14</text>
<text x="100.3" y="98.8">31</text>
<text x="100.9" y="96.3">7</text>
<text x="46.9" y="106.4">13</text>
<text x="100.3" y="103.9">15</text>
<text x="100.3" y="106.4">22</text>
<text x="46.9" y="109">12</text>
<text x="100.3" y="111.5">17</text>
<text x="100.3" y="109">23</text>
<text x="46.9" y="114">16</text>
<text x="46.9" y="119.1">19</text>
<text x="46.9" y="116.6">20</text>
<text x="100.3" y="116.6">32</text>
<text x="100.3" y="119.1">33</text>
<text x="100.3" y="114">34</text>
<text x="72.1" y="124.5" transform="rotate(-90 72.1 124.5)">37</text>
<text x="74.7" y="124.5" transform="rotate(-90 74.7 124.5)">25</text>
</g>
<g font-size="1.8" fill="#0000c2">
<text x="192" y="80.9">SWO</text>
<text x="188.6" y="115.1">nRF</text>
<text x="193.6" y="115.1">OSC</text>
</g>
<g font-size="1.4" fill="#006464">
<text x="102.5" y="164.6">VDD</text>
<text x="82.3" y="169.6">MODE</text>
<text x="82.3" y="172.2">RX_EN</text>
<text x="82.3" y="174.7">ANT_SEL</text>
<text x="82.3" y="177.3">TX_EN</text>
<text x="101.7" y="177.3">ANT1</text>
<text x="82.3" y="182.3">TRX</text>
<text x="82.3" y="187.4">~{PDN}</text>
<text x="82.3" y="190">SCK</text>
<text x="101.7" y="187.4">ANT2</text>
<text x="82.3" y="192.5">MOSI</text>
<text x="82.3" y="195">MISO</text>
<text x="82.3" y="197.6">~{CSN}</text>
<text x="102.6" y="200.1">VSS</text>
</g>
<g font-size="1.4" fill="#a90000">
<text x="108.6" y="163.6">5</text>
<text x="78.1" y="168.7">4</text>
<text x="78.1" y="171.2">7</text>
<text x="78.1" y="173.7">8</text>
<text x="78.1" y="176.3">9</text>
<text x="108.6" y="176.3">2</text>
<text x="152.6" y="178.8">G3</text>
<text x="153.1" y="176.3">1</text>
<text x="77.6" y="181.4">10</text>
<text x="152.6" y="183.9">G2</text>
<text x="152.6" y="181.4">G4</text>
<text x="77.6" y="186.4">11</text>
<text x="77.6" y="189">12</text>
<text x="77.6" y="191.5">13</text>
<text x="108.6" y="186.4">3</text>
<text x="152.6" y="186.4">G1</text>
<text x="77.6" y="194.1">14</text>
<text x="77.6" y="196.6">15</text>
<text x="108.6" y="199.1">17</text>
</g>
<g font-size="1.1" fill="#a90000">
<text x="169" y="89.9">1</text>
<text x="171.2" y="88.5" transform="rotate(-90 171.2 88.5)">4</text>
<text x="172.8" y="89.9">3</text>
<text x="171.2" y="92.9" transform="rotate(-90 171.2 92.9)">2</text>
</g>
</svg>
